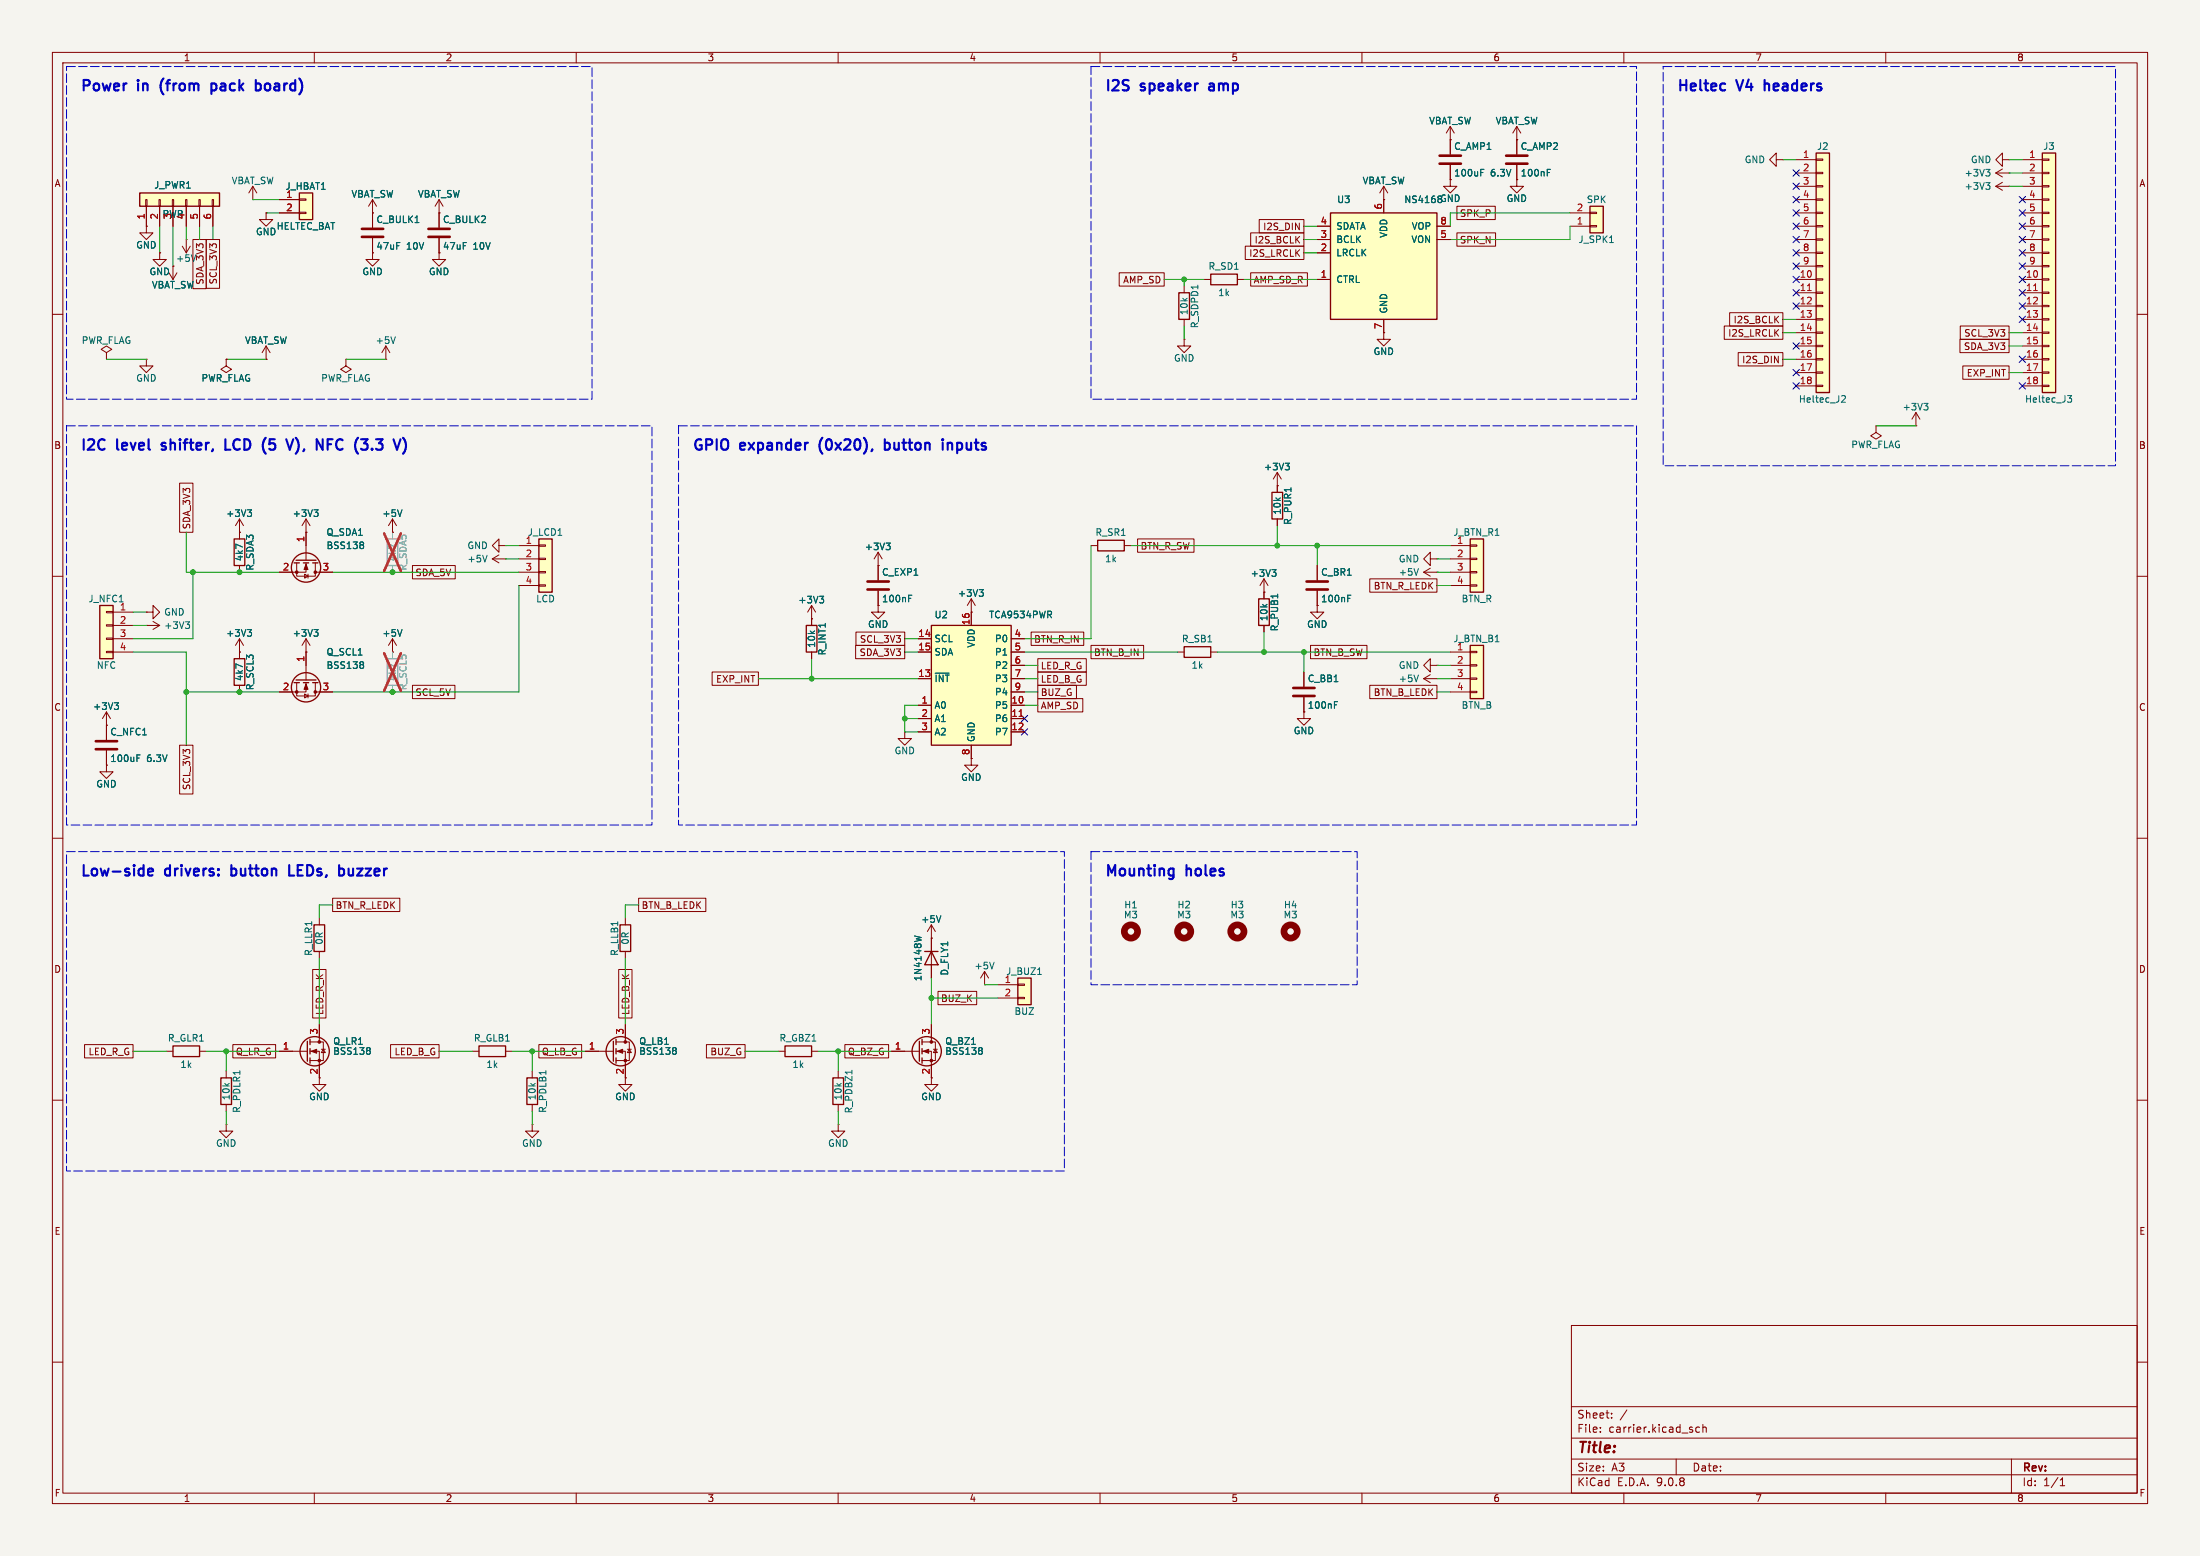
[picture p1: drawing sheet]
<svg xmlns="http://www.w3.org/2000/svg" width="420mm" height="297mm" viewBox="0 0 420 297" stroke-linecap="round" stroke-linejoin="round" font-family="sans-serif">
<path d="M0 0h420v297h-420z" fill="#f5f4ef" stroke="#f5f4ef" stroke-width=".19"/>
<g fill="none" stroke="#840000" stroke-width=".19">
<path d="M10 10h400v277h-400zM12 12h396v273h-396zM60 10v2M110 10v2M160 10v2M210 10v2M260 10v2M310 10v2M360 10v2M10 60h2M408 60h2M45.7 99.1l-.7 1.2"/>
<path d="M45.7 99.1l.8 1.2M45.7 99.1v3.8M58.4 99.1l-.7 1.2M58.4 99.1l.8 1.2M58.4 99.1v7.8M74.9 99.1v2.5M74.9 99.1l-.7 1.2M74.9 99.1l.8 1.2M10 110h2M45.7 101.6h.1M45.7 108v1.2M56.6 107.4v2.6h3.6v-2.6"/>
<path d="M58.2 109.6l.6 .4-.6 .4zM58.4 101.6h.1M58.4 107.4v1.8h-5.1M58.8 109.6v.8M60.2 109.2h3.3M74.9 101.6h.1M154.9 118.1h.1M154.9 115.6v3.8M154.9 115.6l-.7 1.2M154.9 115.6l.8 1.2M167.6 108h.1M167.6 115.6v1.2h1.3l-1.3 1.3-1.2-1.3h1.2"/>
<path d="M167.6 115.6h.1M167.6 105.4l-.7 1.3M167.6 105.4l.8 1.3M167.6 105.4v5.3M167.6 112.8v2.8M241.3 113h.1M241.3 110.5v3.8M241.3 119.4v1.3M241.3 110.5l-.8 1.3M241.3 110.5l.8 1.3M251.5 115.6v1.2h1.2l-1.2 1.3-1.3-1.3h1.3M251.5 115.6h.1"/>
<path d="M251.5 108v2.7M251.5 112.8v2.8M408 110h2M74.9 124.5h.1M74.9 121.9l-.7 1.3M74.9 121.9l.8 1.3M74.9 121.9v2.6M154.9 124.5v1.2M172.7 139.7v1.3h1.3l-1.3 1.2-1.3-1.2h1.3M172.7 139.7h.1M224.8 124.5h1.3M231.1 124.5h1.3"/>
<path d="M10 160h2M185.4 144.8v1.3h1.3l-1.3 1.2-1.3-1.2h1.3M185.4 144.8h.1M408 160h2M10 210h2M408 210h2M300 253h108v32h-108zM10 260h2M300 278.5h108M300 274.5h108M300 268.5h108M305.5 273.2v.2"/>
<path d="M305.5 272.5v.1M307.7 270.5v.2M307.7 269.8v.1M310.6 269.1l-1.3 1.9M320 278.5v3M324.4 272.5l-.4-.1-.3 .3 .2 .6h.5M325.1 272.5l.2-.1 .4 .1v.9M325.1 271.9v1.5M384 278.5v6.5M408 260h2M60 285v2M110 285v2"/>
<path d="M160 285v2M210 285v2M260 285v2M300 281.5h108M310 285v2M360 285v2M393.3 283.6h.9M393.3 282.5l.4-.4v1.5"/>
</g>
<g fill="none" stroke="#006464" stroke-width=".19">
<path d="M47.2 97.3h.8l-.4 .5M47.8 97.8l.2 .2v.3l-.2 .3M59.9 97.3h.8l-.4 .5M60.5 97.8l.2 .2v.3l-.2 .3M76.7 97.3l-.4 1.3M69.2 103.4l.2 .3-.2 .3 .2 .2v.3l-.2 .2M156.5 113.8h.7l-.4 .5M157 114.3l.2 .2v.3l-.2 .3M169.2 103.7h.7l-.4 .4M169.7 104.1l.2 .3v.3l-.2 .2M173.5 114.2h.4M173.5 113.6h.6"/>
<path d="M242.8 108.7h.8l-.4 .5M243.4 109.2l.2 .3v.3l-.2 .2M243.9 113.4v.7M257.3 114.2h.4M257.3 113.6h.6M76.7 120.2l-.4 1.2"/>
</g>
<path d="M165.6 111h4.1M165.6 112.5h4.1M249.4 111h4.1M249.4 112.5h4.1" fill="none" stroke="#840000" stroke-width=".51"/>
<g fill="none" stroke="#840000" stroke-width=".25">
<path d="M44.7 102.9h2v5.1h-2zM56.1 107.4h1M56.5 106.9h3.8M57.9 107.4h1M59.7 107.4h1M153.9 119.4h2.1v5.1h-2.1zM240.3 114.3h2v5.1h-2zM226.1 123.4h5v2.1h-5z"/>
<circle cx="58.4" cy="108.3" r="2.79"/>
</g>
<g fill="#840000" stroke="#840000" stroke-width=".19">
<path d="M58.4 107.7l.4 1h-.8z"/>
<circle cx="60.2" cy="109.2" r=".25"/>
<circle cx="56.6" cy="109.2" r=".25"/>
</g>
<path d="M73.9 102.9h2v5.1h-2z" fill="none" stroke="#9c9b98" stroke-width=".25"/>
<path d="M74.9 101.6v1.3M74.9 108v1.2" fill="none" stroke="#9c9b98" stroke-width=".19"/>
<path d="M73.3 101.8l3.2 7.2M76.5 101.8l-3.2 7.2" fill="none" stroke="#e12e31" stroke-width=".46"/>
<path d="M102.9 102.9h2.5v10.1h-2.5z" fill="#ffffc2"/>
<path d="M102.9 102.9h2.5v10.1h-2.5zM42.2 205.7h2v5.1h-2z" fill="none" stroke="#840000" stroke-width=".25"/>
<g fill="none" stroke="#840000" stroke-width=".19">
<path d="M339.1 30.5v-1.3l-1.3 1.3 1.3 1.3v-1.3h1.3M340.4 30.5h.1M381 35.6l1.3 .7M381 35.6h2.5M381 33l1.3 .8M381 33h2.5M382.3 30.5v-1.3l-1.3 1.3 1.3 1.3v-1.3h1.2M382.3 34.8l-1.3 .8M382.3 32.3l-1.3 .7M383.5 30.5h.1M383.5 35.6h.1M383.5 33h.1"/>
<path d="M365.8 78.7l-.8 1.3M365.8 78.7l.7 1.3M365.8 78.7v2.6M358.1 81.3v1.3l1.1 .6-1.1 .6-1-.6 1-.6M358.1 81.3h.1M365.8 81.3h.1M94 106.7h2.5M94 106.7l1.2 .7M95.2 104.1v-1.2l-1.2 1.2 1.2 1.3v-1.3h1.3M95.2 105.9l-1.2 .8M96.5 106.7h.1M96.5 104.1h.1"/>
<path d="M99.1 104.1h3.8M99.1 106.7h3.8M99.1 109.2h3.8M99.1 111.8h3.8M102.9 104h1.2v.3h-1.2zM102.9 106.6h1.2v.2h-1.2zM102.9 109.1h1.2v.2h-1.2zM102.9 111.6h1.2v.3h-1.2zM273 127v-1.3l-1.2 1.3 1.2 1.3v-1.3h1.3M274.3 127h.1M43.2 204.5v1.2M43.2 210.8v1.3"/>
<path d="M61 205.7v1.3h1.2l-1.2 1.3-1.3-1.3h1.3"/>
</g>
<path d="M379.1 34.9h.8l-.4 .5M379.1 32.3h.8l-.4 .5M379.6 35.4l.3 .2v.3l-.3 .2M379.6 32.8l.3 .3v.3l-.3 .2M367.3 77h.8l-.5 .5M367.8 77.5l.3 .2v.3l-.3 .3M93 106l-.4 1.3" fill="none" stroke="#006464" stroke-width=".19"/>
<path d="M73.9 125.7h2v5.1h-2z" fill="none" stroke="#9c9b98" stroke-width=".25"/>
<path d="M74.9 124.5v1.2M74.9 130.8v1.3" fill="none" stroke="#9c9b98" stroke-width=".19"/>
<path d="M73.3 124.7l3.2 7.2M76.5 124.7l-3.2 7.2" fill="none" stroke="#e12e31" stroke-width=".46"/>
<path d="M303.5 39.4h2.6v5.1h-2.6z" fill="#ffffc2"/>
<path d="M303.5 39.4h2.6v5.1h-2.6z" fill="none" stroke="#840000" stroke-width=".25"/>
<path d="M299.7 43.2h3.8M299.7 40.6h3.8M303.5 43.1h1.3v.2h-1.3zM303.5 40.5h1.3v.3h-1.3z" fill="none" stroke="#840000" stroke-width=".19"/>
<path d="M307.3 46.3h.7" fill="none" stroke="#006464" stroke-width=".19"/>
<path d="M254 40.6h20.3v20.4h-20.3z" fill="#ffffc2"/>
<path d="M225 55.9h2.1v5.1h-2.1zM231.1 52.3h5.1v2.1h-5.1zM254 40.6h20.3v20.4h-20.3zM59.9 176.5h2.1v5.1h-2.1z" fill="none" stroke="#840000" stroke-width=".25"/>
<g fill="none" stroke="#840000" stroke-width=".19">
<path d="M264.2 38.1h.1M264.2 35.6v5M264.2 35.6l-.8 1.2M264.2 35.6l.7 1.2M276.9 26.7h.1M276.9 34.3v1.3h1.2l-1.2 1.2-1.3-1.2h1.3M276.9 34.3h.1M276.9 24.1v5.4M276.9 31.5v2.8M276.9 24.1l-.8 1.3M276.9 24.1l.7 1.3M289.6 34.3v1.3h1.2l-1.2 1.2-1.3-1.2h1.3"/>
<path d="M289.6 34.3h.1M289.6 26.7h.1M289.6 24.1v5.4M289.6 31.5v2.8M289.6 24.1l-.8 1.3M289.6 24.1l.7 1.3M226.1 54.6v1.3M229.9 53.3h1.2M236.2 53.3h1.3M251.5 43.2h2.5M251.5 45.7h2.5M251.5 48.3h2.5"/>
<path d="M251.5 53.3h2.5M274.3 43.2h2.6M274.3 45.7h2.6M226.1 64.8v1.2h1.2l-1.2 1.3-1.3-1.3h1.3M226.1 64.8h.1M226.1 61v1.2M264.2 63.5v1.3h1.2l-1.2 1.2-1.3-1.2h1.3M264.2 63.5h.1M264.2 61v2.5M271.8 109.2l1.2 .8M271.8 109.2h2.5M273 106.7v-1.3l-1.2 1.3 1.2 1.3v-1.3h1.3"/>
<path d="M273 108.5l-1.2 .7M274.3 106.7h.1M274.3 109.2h.1M271.8 129.5l1.2 .8M271.8 129.5h2.5M273 128.8l-1.2 .7M274.3 129.5h.1M61 175.3v1.2M61 181.6v1.3"/>
</g>
<path d="M274.8 29.7h4.1M274.8 31.2h4.1M287.5 29.7h4.1M287.5 31.2h4.1" fill="none" stroke="#840000" stroke-width=".51"/>
<path d="M282.7 32.9h.4M282.7 32.3h.6M295.4 32.9h.4M295.4 32.3h.6M270.8 108.5l-.4 1.3M270.8 128.8l-.4 1.3" fill="none" stroke="#006464" stroke-width=".19"/>
<path d="M280.7 123.2h2.5v10.2h-2.5z" fill="#ffffc2"/>
<path d="M280.7 123.2h2.5v10.2h-2.5z" fill="none" stroke="#840000" stroke-width=".25"/>
<path d="M276.9 124.5h3.8M276.9 127h3.8M276.9 129.5h3.8M276.9 132.1h3.8M280.7 124.3h1.2v.3h-1.2zM280.7 126.9h1.2v.2h-1.2zM280.7 129.4h1.2v.3h-1.2zM280.7 132h1.2v.2h-1.2z" fill="none" stroke="#840000" stroke-width=".19"/>
<path d="M280.7 102.9h2.5v10.1h-2.5z" fill="#ffffc2"/>
<path d="M280.7 102.9h2.5v10.1h-2.5z" fill="none" stroke="#840000" stroke-width=".25"/>
<path d="M276.9 104.1h3.8M276.9 106.7h3.8M276.9 109.2h3.8M276.9 111.8h3.8M280.7 104h1.2v.3h-1.2zM280.7 106.6h1.2v.2h-1.2zM280.7 109.1h1.2v.2h-1.2zM280.7 111.6h1.2v.3h-1.2z" fill="none" stroke="#840000" stroke-width=".19"/>
<g fill="none" stroke="#840000" stroke-width="1.3">
<circle cx="215.9" cy="177.8" r="1.27"/>
<circle cx="226.1" cy="177.8" r="1.27"/>
<circle cx="236.2" cy="177.8" r="1.27"/>
<circle cx="246.4" cy="177.8" r="1.27"/>
</g>
<path d="M177.8 119.4h15.2v22.8h-15.2z" fill="#ffffc2"/>
<path d="M242.8 94h2.1v5.1h-2.1zM177.8 119.4h15.2v22.8h-15.2zM209.5 103.1h5.1v2.1h-5.1zM159 205.7h2v5.1h-2z" fill="none" stroke="#840000" stroke-width=".25"/>
<g fill="none" stroke="#840000" stroke-width=".19">
<path d="M83.8 40.6v2.8M83.8 45.5v2.8M243.8 92.7h.1M243.8 90.2v3.8M243.8 99.1v1.2M243.8 90.2l-.7 1.2M243.8 90.2l.8 1.2M185.4 116.8h.1M185.4 114.3v5.1M185.4 114.3l-.7 1.3M185.4 114.3l.8 1.3M208.3 104.1h1.2"/>
<path d="M214.6 104.1h1.3M175.3 121.9h2.5M175.3 124.5h2.5M175.3 129.5h2.5M175.3 134.6h2.5M175.3 137.2h2.5M175.3 139.7h2.5M193 121.9h2.6M193 124.5h2.6M193 129.5h2.6M193 134.6h2.6M193 137.2h2.6"/>
<path d="M193 139.7h2.6M193 127h2.6M193 132.1h2.6M248.9 135.9v1.3h1.3l-1.3 1.2-1.3-1.2h1.3M248.9 135.9h.1M248.9 128.3v2.8M248.9 133.1v2.8M185.4 142.2v2.6M160 204.5v1.2M160 210.8v1.3"/>
</g>
<path d="M245.4 88.4h.7l-.4 .5M245.9 88.9l.2 .2v.3l-.2 .3M186.9 112.5h.8l-.4 .5M187.5 113l.2 .3v.3l-.2 .2M178.5 128.5h2.7M254.7 134.5h.5M254.7 133.9h.7M162.6 204.3v.7" fill="none" stroke="#006464" stroke-width=".19"/>
<path d="M194.6 136.7h.7" fill="none" stroke="#a90000" stroke-width=".19"/>
<path d="M81.8 43.7h4.1M81.8 45.2h4.1M246.9 131.3h4.1M246.9 132.8h4.1" fill="none" stroke="#840000" stroke-width=".51"/>
<path d="M57.1 36.8h2.6v5.1h-2.6z" fill="#ffffc2"/>
<path d="M57.1 36.8h2.6v5.1h-2.6zM176.5 181.6h2.6M177.8 181.6l1.3 2.6h-2.6z" fill="none" stroke="#840000" stroke-width=".25"/>
<g fill="none" stroke="#840000" stroke-width=".19">
<path d="M53.3 38.1h3.8M57.1 38h1.3v.2h-1.3zM71.1 38.1l-.7 1.3M71.1 38.1l.8 1.3M71.1 38.1v2.5M50.8 40.6v1.3h1.3l-1.3 1.3-1.3-1.3h1.3M50.8 40.6h.1M53.3 40.6h3.8M57.1 40.5h1.3v.3h-1.3zM71.1 40.6h.1M177.8 179.1h.1M177.8 176.5l-.8 1.3"/>
<path d="M177.8 176.5l.8 1.3M177.8 176.5v10.2"/>
</g>
<path d="M174.6 178.6l1.2 .3M179.6 174.8l-.4 1.2" fill="none" stroke="#006464" stroke-width=".19"/>
<path d="M194.3 186.7h2.5v5.1h-2.5z" fill="#ffffc2"/>
<g fill="none" stroke="#840000" stroke-width=".25">
<path d="M117.1 198.8v3.8M117.6 198.4v1M149.9 199.6h5v2.1h-5zM175.5 198.8v3.8M176 198.4v1M194.3 186.7h2.5v5.1h-2.5zM100.6 205.7h2v5.1h-2zM117.6 200.2v1M117.6 201.9v1M176 200.2v1M176 201.9v1"/>
<circle cx="118.5" cy="200.7" r="2.79"/>
<circle cx="176.9" cy="200.7" r="2.79"/>
</g>
<g fill="none" stroke="#840000" stroke-width=".19">
<path d="M83.8 38.1l-.7 1.3M83.8 38.1l.8 1.3M83.8 38.1v2.5M27.9 43.2v1.3h1.3l-1.3 1.2-1.2-1.2h1.2M27.9 43.2h.1M32.3 52.1l.7 1.2M33 50.8v2.5M33.8 52.1l-.8 1.2M71.1 48.3v1.2h1.3l-1.3 1.3-1.3-1.3h1.3M71.1 48.3h.1M71.1 40.6v2.8M71.1 45.5v2.8"/>
<path d="M83.8 40.6h.1M43.2 68.6v1.3l1 .6-1 .6-1-.6 1-.6M43.2 68.6h.1M50.8 68.6h.1M50.8 66l-.8 1.3M50.8 66l.8 1.3M50.8 66v2.6M66 68.6v1.3l1.1 .6-1.1 .6-1-.6 1-.6M66 68.6h.1M27.9 119.4h.1M27.9 119.4h2.6M29.2 118.6l1.3 .8"/>
<path d="M30.5 119.4l-1.3 .7M117.6 198.9h2.5v3.5h-2.5M119.4 195.6v3.3M176 198.9h2.6v3.5h-2.6M177.8 195.6v3.3M188 188h.1M188 185.4l-.8 1.3M188 185.4l.7 1.3M188 185.4v2.6M190.5 188h3.8M190.5 190.5h3.8M194.3 187.8h1.3v.3h-1.3z"/>
<path d="M194.3 190.4h1.3v.2h-1.3zM101.6 204.5v1.2M101.6 210.8v1.3M111.8 200.7h5.3M117.6 200.7h1.8v6.3h1.2l-1.2 1.3-1.3-1.3h1.3M119.8 200.3h.7M120.1 200.3l.4 .6h-.7zM148.6 200.7h1.3M154.9 200.7h1.3M160 214.6v1.3h1.3l-1.3 1.3-1.3-1.3h1.3M160 214.6h.1M170.2 200.7h5.3"/>
<path d="M176 200.7h1.8v6.3h1.3l-1.3 1.3-1.3-1.3h1.3M178.2 200.3h.7M178.6 200.3l.3 .6h-.7z"/>
</g>
<path d="M79.2 42.5h.8M35.4 118.7h.8l-.4 .5M35.9 119.2l.3 .2v.3l-.3 .3M128.9 200l.2 .2-.2 .3 .2 .3v.2l-.2 .2M187.3 200l.2 .2-.2 .3 .2 .3v.2l-.2 .2M189.8 183.7l-.4 1.2M198.1 186h.7M104.2 204.4v.7" fill="none" stroke="#006464" stroke-width=".19"/>
<g fill="#840000" stroke="#840000" stroke-width=".19">
<path d="M176.3 200.7l1-.4v.7z"/>
<path d="M117.9 200.7l1-.4v.7z"/>
<circle cx="177.8" cy="198.9" r=".25"/>
<circle cx="177.8" cy="202.4" r=".25"/>
<circle cx="119.4" cy="198.9" r=".25"/>
<circle cx="119.4" cy="202.4" r=".25"/>
</g>
<path d="M69.1 43.7h4.1M69.1 45.2h4.1" fill="none" stroke="#840000" stroke-width=".51"/>
<path d="M26.7 36.8h15.2v2.6h-15.2z" fill="#ffffc2"/>
<path d="M26.7 36.8h15.2v2.6h-15.2z" fill="none" stroke="#840000" stroke-width=".25"/>
<g fill="none" stroke="#840000" stroke-width=".19">
<path d="M27.8 38.1h.3v1.3h-.3zM27.9 39.4v3.8M30.4 38.1h.2v1.3h-.2zM30.5 39.4v3.8M32.9 38.1h.2v1.3h-.2zM33 39.4v3.8M35.4 38.1h.3v1.3h-.3zM35.6 39.4v3.8M38 38.1h.2v1.3h-.2zM38.1 39.4v3.8M40.5 38.1h.3v1.3h-.3zM40.6 39.4v3.8"/>
<path d="M48.3 38.1h.1M48.3 35.6l-.8 1.2M48.3 35.6l.7 1.2M48.3 35.6v2.5M30.5 48.3v1.2h1.2l-1.2 1.3-1.3-1.3h1.3M30.5 48.3h.1M34.8 47l.8 1.3M35.6 45.7h.1M35.6 45.7v2.6M36.3 47l-.7 1.3M83.8 48.3v1.2h1.3l-1.3 1.3-1.3-1.3h1.3M83.8 48.3h.1"/>
<path d="M20.3 67.3l1-.6-1-.7-1 .7 1 .6v1.3M20.3 68.6h.1M27.9 68.6v1.3h1.3l-1.3 1.2-1.2-1.2h1.2M27.9 68.6h.1M73.7 68.6h.1M73.7 66l-.8 1.3M73.7 66l.7 1.3M73.7 66v2.6M20.3 138.4v2.8M20.3 143.3v2.8"/>
</g>
<path d="M37.4 48.6l-.4 1.3M75.5 64.3l-.4 1.3M26.1 144.7h.5M26.1 144.1h.7" fill="none" stroke="#006464" stroke-width=".19"/>
<path d="M18.3 141.5h4.1M18.3 143h4.1" fill="none" stroke="#840000" stroke-width=".51"/>
<path d="M19 115.6h2.6v10.1h-2.6z" fill="#ffffc2"/>
<path d="M19 115.6h2.6v10.1h-2.6z" fill="none" stroke="#840000" stroke-width=".25"/>
<path d="M20.3 116.7h1.3v.3h-1.3zM20.3 119.3h1.3v.2h-1.3zM21.6 116.8h3.8M21.6 119.4h3.8M20.3 121.8h1.3v.2h-1.3zM20.3 124.3h1.3v.3h-1.3zM21.6 121.9h3.8M21.6 124.5h3.8" fill="none" stroke="#840000" stroke-width=".19"/>
<path d="M346.7 29.2h2.5v45.7h-2.5z" fill="#ffffc2"/>
<path d="M346.7 29.2h2.5v45.7h-2.5z" fill="none" stroke="#840000" stroke-width=".25"/>
<g fill="none" stroke="#840000" stroke-width=".19">
<path d="M342.9 30.5h3.8M342.9 33h3.8M342.9 35.6h3.8M342.9 38.1h3.8M346.7 30.4h1.3v.2h-1.3zM346.7 32.9h1.3v.2h-1.3zM346.7 35.4h1.3v.3h-1.3zM346.7 38h1.3v.2h-1.3zM342.9 40.6h3.8M342.9 43.2h3.8M342.9 45.7h3.8M342.9 48.3h3.8"/>
<path d="M342.9 50.8h3.8M342.9 53.3h3.8M342.9 55.9h3.8M342.9 58.4h3.8M346.7 40.5h1.3v.3h-1.3zM346.7 43.1h1.3v.2h-1.3zM346.7 45.6h1.3v.2h-1.3zM346.7 48.1h1.3v.3h-1.3zM346.7 50.7h1.3v.2h-1.3zM346.7 53.2h1.3v.3h-1.3zM346.7 55.8h1.3v.2h-1.3zM346.7 58.3h1.3v.2h-1.3z"/>
<path d="M342.9 61h3.8M342.9 63.5h3.8M342.9 66h3.8M342.9 68.6h3.8M342.9 71.1h3.8M342.9 73.7h3.8M346.7 60.8h1.3v.3h-1.3zM346.7 63.4h1.3v.2h-1.3zM346.7 65.9h1.3v.3h-1.3zM346.7 68.5h1.3v.2h-1.3zM346.7 71h1.3v.2h-1.3zM346.7 73.5h1.3v.3h-1.3z"/>
</g>
<path d="M345 55.5h.8" fill="none" stroke="#a90000" stroke-width=".19"/>
<path d="M351.6 75.6l.5-.1 .2 .4-.8 .9h.8" fill="none" stroke="#006464" stroke-width=".19"/>
<path d="M389.9 29.2h2.5v45.7h-2.5z" fill="#ffffc2"/>
<g fill="none" stroke="#840000" stroke-width=".25">
<path d="M389.9 29.2h2.5v45.7h-2.5zM44.7 125.7h2v5.1h-2zM56.1 130.3h1M56.5 129.8h3.8M57.9 130.3h1M59.7 130.3h1M118.4 176.5h2v5.1h-2zM33 199.6h5.1v2.1h-5.1zM58.7 198.8v3.8M59.2 198.4v1M91.4 199.6h5.1v2.1h-5.1zM59.2 200.2v1"/>
<path d="M59.2 201.9v1"/>
<circle cx="58.4" cy="131.2" r="2.79"/>
<circle cx="60.1" cy="200.7" r="2.79"/>
</g>
<g fill="none" stroke="#840000" stroke-width=".19">
<path d="M27.9 39.4v3.8M30.5 39.4v3.8M33 39.4v3.8M35.6 39.4v3.8M38.1 39.4v3.8M40.6 39.4v3.8M53.3 38.1h3.8M264.2 38.1h.1M264.2 38.1v2.5M276.9 34.3h.1M276.9 26.7h.1M276.9 26.7v2.8"/>
<path d="M276.9 31.5v2.8M278.1 39.4h7.4v2.5h-7.4zM289.6 26.7h.1M289.6 34.3h.1M289.6 26.7v2.8M289.6 31.5v2.8M386.1 30.5h3.8M386.1 33h3.8M386.1 35.6h3.8M386.1 38.1h3.8M389.9 30.4h1.3v.2h-1.3zM389.9 32.9h1.3v.2h-1.3z"/>
<path d="M389.9 35.4h1.3v.3h-1.3zM389.9 38h1.3v.2h-1.3zM27.9 43.2h.1M30.5 48.3h.1M36.8 45.7h2.6v9.4h-2.6zM39.4 45.7h2.5v9.3h-2.5zM50.8 40.6h.1M53.3 40.6h3.8M71.1 40.6h.1M71.1 48.3h.1M71.1 40.6v2.8M71.1 45.5v2.8"/>
<path d="M83.8 40.6h.1M83.8 48.3h.1M83.8 40.6v2.8M83.8 45.5v2.8M213.7 52.1h8.5v2.5h-8.5zM237.7 47h11.2v2.5h-11.2zM238.8 44.4h10.1v2.6h-10.1zM238.8 52.1h10.8v2.5h-10.8zM240.4 41.9h8.5v2.6h-8.5zM251.5 43.2h2.5M251.5 45.7h2.5M251.5 48.3h2.5"/>
<path d="M251.5 53.3h2.5M274.3 43.2h2.6M274.3 45.7h2.6M278.1 44.4h7.4v2.6h-7.4zM330.2 59.7h10.2v2.5h-10.2zM386.1 40.6h3.8M386.1 43.2h3.8M386.1 45.7h3.8M386.1 48.3h3.8M386.1 50.8h3.8M386.1 53.3h3.8M386.1 55.9h3.8"/>
<path d="M386.1 58.4h3.8M389.9 40.5h1.3v.3h-1.3zM389.9 43.1h1.3v.2h-1.3zM389.9 45.6h1.3v.2h-1.3zM389.9 48.1h1.3v.3h-1.3zM389.9 50.7h1.3v.2h-1.3zM389.9 53.2h1.3v.3h-1.3zM389.9 55.8h1.3v.2h-1.3zM389.9 58.3h1.3v.2h-1.3zM43.2 68.6h.1M50.8 68.6h.1M264.2 63.5h.1"/>
<path d="M264.2 61v2.5M329.2 62.2h11.2v2.6h-11.2zM331.8 67.3h8.6v2.6h-8.6zM374.2 64.8h9.3v2.5h-9.3zM374.2 62.2h9.3v2.6h-9.3zM374.7 69.8h8.8v2.6h-8.8zM386.1 61h3.8M386.1 63.5h3.8M386.1 66h3.8M386.1 68.6h3.8M386.1 71.1h3.8M386.1 73.7h3.8"/>
<path d="M389.9 60.8h1.3v.3h-1.3zM389.9 63.4h1.3v.2h-1.3zM389.9 65.9h1.3v.3h-1.3zM389.9 68.5h1.3v.2h-1.3zM389.9 71h1.3v.2h-1.3zM389.9 73.5h1.3v.3h-1.3zM34.3 92.2h2.5v9.4h-2.5zM243.8 92.7h.1M243.8 92.7v1.3M243.8 99.1v1.2M27.9 116.8h1.3v-1.2l1.3 1.2-1.3 1.3v-1.3M27.9 116.8h.1"/>
<path d="M45.7 101.6h.1M45.7 101.6v1.3M45.7 108v1.2M53.3 109.2h2.6M58.4 101.6h.1M58.4 101.6v2.5M61 109.2h2.5M74.9 101.6h.1M78.7 107.9h8.2v2.6h-8.2zM154.9 118.1h.1M154.9 118.1v1.3M167.6 108h.1"/>
<path d="M167.6 115.6h.1M167.6 108v2.7M167.6 112.8v2.8M185.4 116.8h.1M185.4 116.8v2.6M217.2 102.9h10.7v2.5h-10.7zM241.3 113h.1M241.3 113v1.3M241.3 119.4v1.3M251.5 115.6h.1M251.5 108v2.7M251.5 112.8v2.8"/>
<path d="M261.5 110.5h12.8v2.5h-12.8zM20.3 138.4h.1M20.3 135.9l-.7 1.3M20.3 135.9l.8 1.3M20.3 135.9v5.3M45.7 124.5h.1M45.7 121.9v3.8M45.7 130.8v1.3M45.7 121.9l-.7 1.3M45.7 121.9l.8 1.3M56.6 130.3v2.5h3.6v-2.5M58.2 132.5l.6 .3-.6 .4z"/>
<path d="M58.4 130.3v1.8h-5.1M58.4 124.5h.1M58.4 121.9v7.9M58.4 121.9l-.7 1.3M58.4 121.9l.8 1.3M58.8 132.5v.7M60.2 132.1h3.3M74.9 124.5h.1M78.7 130.8h8.1v2.6h-8.1zM135.9 128.3h8.9v2.5h-8.9zM154.9 124.5v1.2M163.3 123.2h9.4v2.5h-9.4z"/>
<path d="M163.4 120.6h9.3v2.6h-9.3zM175.3 121.9h2.5M175.3 124.5h2.5M175.3 129.5h2.5M175.3 134.6h2.5M175.3 137.2h2.5M175.3 139.7h2.5M193 132.1h2.6M193 121.9h2.6M193 124.5h2.6M193 129.5h2.6M193 134.6h2.6"/>
<path d="M193 137.2h2.6M193 139.7h2.6M193 127h2.6M196.8 120.6h10.1v2.6h-10.1zM198.1 130.8h7.4v2.6h-7.4zM198.1 128.3h9.3v2.5h-9.3zM198.1 125.7h9.3v2.6h-9.3zM198.1 133.3h8.6v2.6h-8.6zM208.3 123.2h10v2.5h-10zM248.9 135.9h.1M248.9 128.3v2.8M248.9 133.1v2.8"/>
<path d="M250.2 123.2h10.8v2.5h-10.8zM261.5 130.8h12.8v2.6h-12.8zM20.3 146.1v1.2h1.3l-1.3 1.3-1.3-1.3h1.3M20.3 146.1h.1M20.3 143.3v2.8M34.3 142.2h2.5v9.4h-2.5zM185.4 144.8h.1M185.4 142.2v2.6M63.5 171.4h12.8v2.6h-12.8zM119.4 175.3v1.2M121.9 171.4h12.8v2.6h-12.8zM177.8 179.1h.1"/>
<path d="M177.8 179.1v2.5M16.1 199.4h9.3v2.5h-9.3zM44.4 199.4h8.2v2.5h-8.2zM59.2 198.9h2.5v3.5h-2.5M59.7 185.1h2.5v9.2h-2.5zM61 195.6v3.3M74.6 199.4h9.2v2.5h-9.2zM102.9 199.4h8.1v2.5h-8.1zM118.1 185.1h2.6v9.2h-2.6zM119.4 181.6v1.3M119.4 195.6v2.5M134.9 199.4h7.3v2.5h-7.3z"/>
<path d="M161.3 199.4h8.3v2.5h-8.3zM177.8 184.2v2.5M177.8 195.6v2.5M179.1 189.2h7.4v2.6h-7.4zM31.7 200.7h1.3M38.1 200.7h1.3M43.2 214.6v1.3h1.2l-1.2 1.3-1.3-1.3h1.3M43.2 214.6h.1M53.3 200.7h5.4M59.2 200.7h1.8v5M61.3 200.3h.8M61.7 200.3l.4 .6h-.8z"/>
<path d="M90.2 200.7h1.2M96.5 200.7h1.3M101.6 214.6v1.3h1.3l-1.3 1.3-1.3-1.3h1.3M101.6 214.6h.1M111.8 200.7h2.5M119.4 203.2v2.5M170.2 200.7h2.5M177.8 203.2v2.5"/>
</g>
<path d="M388.2 55.5h.8M194.6 136.7h.7" fill="none" stroke="#a90000" stroke-width=".19"/>
<g fill="none" stroke="#006464" stroke-width=".19">
<path d="M282.7 32.9h.4M282.7 32.3h.6M295.4 32.9h.4M295.4 32.3h.6M79.2 42.5h.8M394.7 75.5h.8l-.4 .5 .3 .1 .1 .4-.3 .3h-.3M47.2 97.3h.8l-.4 .5M47.8 97.8l.2 .2v.3l-.2 .3M59.9 97.3h.8l-.4 .5M60.5 97.8l.2 .2v.3l-.2 .3M76.7 97.3l-.4 1.3M245.4 88.4h.7l-.4 .5"/>
<path d="M245.9 88.9l.2 .2v.3l-.2 .3M69.2 103.4l.2 .3-.2 .3 .2 .2v.3l-.2 .2M156.5 113.8h.7l-.4 .5M157 114.3l.2 .2v.3l-.2 .3M169.2 103.7h.7l-.4 .4M169.7 104.1l.2 .3v.3l-.2 .2M173.5 114.2h.4M173.5 113.6h.6M186.9 112.5h.8l-.4 .5M187.5 113l.2 .3v.3l-.2 .2M242.8 108.7h.8l-.4 .5M243.4 109.2l.2 .3v.3l-.2 .2"/>
<path d="M243.9 113.4v.7M257.3 114.2h.4M257.3 113.6h.6M21.8 134.1h.8l-.4 .5M22.4 134.6l.2 .3v.3l-.2 .2M47.2 120.2h.8l-.4 .5M47.8 120.7l.2 .2v.3l-.2 .2M59.9 120.2h.8l-.4 .5M60.5 120.7l.2 .2v.3l-.2 .2M69.2 126.3l.2 .3-.2 .3 .2 .2v.2l-.2 .3M76.7 120.2l-.4 1.2M178.5 128.5h2.7"/>
<path d="M254.7 134.5h.5M254.7 133.9h.7M26.1 144.7h.5M26.1 144.1h.7M174.6 178.6l1.2 .3M179.6 174.8l-.4 1.2M70.4 200l.3 .2-.3 .3 .3 .3v.2l-.3 .2M128.9 200l.2 .2-.2 .3 .2 .3v.2l-.2 .2M187.3 200l.2 .2-.2 .3 .2 .3v.2l-.2 .2"/>
</g>
<g fill="#840000" stroke="#840000" stroke-width=".19">
<path d="M58.4 130.6l.4 1h-.8z"/>
<path d="M59.4 200.7l1.1-.4v.7z"/>
<circle cx="60.2" cy="132.1" r=".25"/>
<circle cx="56.6" cy="132.1" r=".25"/>
<circle cx="61" cy="198.9" r=".25"/>
<circle cx="61" cy="202.4" r=".25"/>
</g>
<g fill="none" stroke="#009600" stroke-width=".19">
<path d="M48.3 38.1h5M340.4 30.5h2.5M383.5 30.5h2.6M383.5 35.6h2.6M383.5 33h2.6M30.5 43.2v5.1M33 43.2v7.6M35.6 43.2v2.5M38.1 43.2v2.5M40.6 43.2v2.5M50.8 40.6h2.5M222.2 53.3h7.7"/>
<path d="M226.1 53.3v1.3M237.5 53.3h14M248.9 45.7h2.6M248.9 43.2h2.6M248.9 48.3h2.6M299.7 40.6h-22.8v2.6M299.7 43.2v2.5h-22.8M20.3 68.6h7.6M43.2 68.6h7.6M66 68.6h7.7M226.1 62.2v2.6M340.4 68.6h2.5"/>
<path d="M340.4 63.5h2.5M340.4 61h2.5M383.5 66h2.6M383.5 63.5h2.6M383.5 71.1h2.6M358.1 81.3h7.7M25.4 119.4h2.5M25.4 116.8h2.5M35.6 101.6v7.6h17.7M36.8 109.2v12.7h-11.4M63.5 109.2h35.6M96.5 104.1h2.6"/>
<path d="M96.5 106.7h2.6M99.1 111.8v20.3h-35.6M208.3 104.1v17.8h-12.7M215.9 104.1h61M243.8 100.3v3.8M251.5 104.1v3.9M274.3 109.2h2.6M274.3 111.8h2.6M274.3 106.7h2.6M25.4 124.5h10.2v17.7M35.6 132.1h17.7M144.8 129.5h30.5"/>
<path d="M154.9 125.7v3.8M172.7 124.5h2.6M172.7 137.2h2.6M172.7 121.9h2.6M175.3 134.6h-2.6v5.1h2.6M195.6 129.5h2.5M195.6 132.1h2.5M195.6 124.5h29.2M195.6 127h2.5M195.6 134.6h2.5M232.4 124.5h44.5M241.3 120.7v3.8"/>
<path d="M248.9 124.5v3.8M274.3 129.5h2.6M274.3 132.1h2.6M274.3 127h2.6M63.5 172.7h-2.5v2.6M121.9 172.7h-2.5v2.6M61 182.9v12.7M119.4 182.9v12.7M177.8 186.7v8.9M177.8 190.5h12.7M188 188h2.5M25.4 200.7h6.3"/>
<path d="M39.4 200.7h13.9M43.2 200.7v3.8M43.2 212.1v2.5M83.8 200.7h6.4M97.8 200.7h14M101.6 200.7v3.8M101.6 212.1v2.5M142.2 200.7h6.4M156.2 200.7h14M160 200.7v3.8M160 212.1v2.5"/>
</g>
<g fill="none" stroke="#000084" stroke-width=".19">
<path d="M342.3 37.5l1.2 1.2M342.3 35l1.2 1.2M342.3 32.4l1.2 1.2M343.5 37.5l-1.2 1.2M343.5 35l-1.2 1.2M343.5 32.4l-1.2 1.2M385.5 37.5l1.2 1.2M386.7 37.5l-1.2 1.2M342.3 45.1l1.2 1.2M342.3 57.8l1.2 1.2M342.3 55.3l1.2 1.2M342.3 42.6l1.2 1.2"/>
<path d="M342.3 40l1.2 1.2M342.3 47.7l1.2 1.2M342.3 50.2l1.2 1.2M342.3 52.7l1.2 1.2M343.5 45.1l-1.2 1.2M343.5 57.8l-1.2 1.2M343.5 55.3l-1.2 1.2M343.5 42.6l-1.2 1.2M343.5 40l-1.2 1.2M343.5 47.7l-1.2 1.2M343.5 50.2l-1.2 1.2M343.5 52.7l-1.2 1.2"/>
<path d="M385.5 57.8l1.2 1.2M385.5 55.3l1.2 1.2M385.5 52.7l1.2 1.2M385.5 50.2l1.2 1.2M385.5 47.7l1.2 1.2M385.5 45.1l1.2 1.2M385.5 40l1.2 1.2M385.5 42.6l1.2 1.2M386.7 57.8l-1.2 1.2M386.7 55.3l-1.2 1.2M386.7 52.7l-1.2 1.2M386.7 50.2l-1.2 1.2"/>
<path d="M386.7 47.7l-1.2 1.2M386.7 45.1l-1.2 1.2M386.7 40l-1.2 1.2M386.7 42.6l-1.2 1.2M342.3 70.5l1.2 1.2M342.3 73.1l1.2 1.2M342.3 65.4l1.2 1.2M343.5 70.5l-1.2 1.2M343.5 73.1l-1.2 1.2M343.5 65.4l-1.2 1.2M385.5 68l1.2 1.2M385.5 60.4l1.2 1.2"/>
<path d="M385.5 73.1l1.2 1.2M386.7 68l-1.2 1.2M386.7 60.4l-1.2 1.2M386.7 73.1l-1.2 1.2M195 136.6l1.2 1.2M195 139.1l1.2 1.2M196.2 136.6l-1.2 1.2M196.2 139.1l-1.2 1.2"/>
</g>
<g fill="none" stroke="#0000c2" stroke-width=".4">
<path d="M40.4 15.9v2M40.4 16l.5-.1 .4 .4M41.3 16.9l-.4 .4-.5-.1M49 15.9h.4l.4 .4-.1 .8-.3 .2h-.4M230.9 16.6v.6M329.2 15.9l.2 .1M329.4 17.2l-.2 .1M336.9 15.3v2M337 16l-.1 .1M30.8 85.7l.2 .1M30.9 84.6v.5M43 83.8v2h1"/>
<path d="M51.4 85.7l.3 .1h.5M52.5 83.8h-1l-.1 1 .3-.2h.5M56 83.8l-.7 2M56.5 83.6a2.29 2.29 0 0 1 0 3M62.6 84.8h.6M63.5 83.8h-.9v2M71 85.7v.1M168.9 83.8v2M168.9 84.6l.6-.1 .3 .2M169.8 85.7l-.3 .1-.6-.1M180 83.8v.2M180.9 84.5v1.3"/>
<path d="M181.7 84.6a.54 .54 0 0 0-.8 .1M28.3 166.5l.9-.2-.1-.4-.5-.1-.3 .3 .1 .9h.7M44.2 165.1v2M44.2 167l.2 .1M44.4 165.8l-.2 .1M55.2 165.1v2h1M65.5 165.9l.2 .3v.5l-.2 .3"/>
</g>
<path d="M12.7 12.7h100.3v63.5h-100.3zM208.3 12.7h104.1v63.5h-104.1zM317.5 12.7h86.4v76.2h-86.4zM12.7 81.3h111.8v76.2h-111.8zM129.5 81.3h182.9v76.2h-182.9zM12.7 162.6h190.5v60.9h-190.5zM208.3 162.6h50.8v25.4h-50.8z" fill="none" stroke="#0000c2" stroke-width=".19" stroke-dasharray="1.7 .6"/>
<path d="M74.9 101.6v1.3M74.9 108v1.2M74.9 124.5v1.2M74.9 130.8v1.3" fill="none" stroke="#9c9b98" stroke-width=".19"/>
<path d="M73.3 101.8l3.2 7.2M76.5 101.8l-3.2 7.2M73.3 124.7l3.2 7.2M76.5 124.7l-3.2 7.2" fill="none" stroke="#e12e31" stroke-width=".46"/>
<g fill="#009600" stroke="#009600" stroke-width=".19">
<circle cx="226.1" cy="53.3" r=".46"/>
<circle cx="241.3" cy="124.5" r=".46"/>
<circle cx="248.9" cy="124.5" r=".46"/>
<circle cx="243.8" cy="104.1" r=".46"/>
<circle cx="251.5" cy="104.1" r=".46"/>
<circle cx="154.9" cy="129.5" r=".46"/>
<circle cx="172.7" cy="137.2" r=".46"/>
<circle cx="74.9" cy="132.1" r=".46"/>
<circle cx="74.9" cy="109.2" r=".46"/>
<circle cx="43.2" cy="200.7" r=".46"/>
<circle cx="36.8" cy="109.2" r=".46"/>
<circle cx="45.7" cy="132.1" r=".46"/>
<circle cx="45.7" cy="109.2" r=".46"/>
<circle cx="35.6" cy="132.1" r=".46"/>
<circle cx="101.6" cy="200.7" r=".46"/>
<circle cx="160" cy="200.7" r=".46"/>
<circle cx="177.8" cy="190.5" r=".46"/>
</g>
<g font-size="2.8" fill="#0000c2">
<text x="15.2" y="17.5">Power</text>
<text x="26.4" y="17.5">in</text>
<text x="31.5" y="17.5">(from</text>
<text x="42" y="17.5">pack</text>
<text x="51.3" y="17.5">board)</text>
<text x="210.8" y="17.5">I2S</text>
<text x="217.9" y="17.5">speaker</text>
<text x="231.8" y="17.5">amp</text>
<text x="320" y="17.5">Heltec</text>
<text x="331.8" y="17.5">V4</text>
<text x="337.7" y="17.5">headers</text>
<text x="15.2" y="86.1">I2C</text>
<text x="22.4" y="86.1">level</text>
<text x="31.8" y="86.1">shifter,</text>
<text x="44.7" y="86.1">LCD</text>
<text x="52.6" y="86.1">(5</text>
<text x="58.2" y="86.1">V),</text>
<text x="64.5" y="86.1">NFC</text>
<text x="72.6" y="86.1">(3.3</text>
<text x="132.1" y="86.1">GPIO</text>
<text x="141.5" y="86.1">expander</text>
<text x="157.3" y="86.1">(0x20),</text>
<text x="170.6" y="86.1">button</text>
<text x="182.4" y="86.1">inputs</text>
<text x="15.2" y="167.4">Low-side</text>
<text x="31.7" y="167.4">drivers:</text>
<text x="45" y="167.4">button</text>
<text x="56.9" y="167.4">LEDs,</text>
<text x="67.2" y="167.4">buzzer</text>
<text x="210.8" y="167.4">Mounting</text>
<text x="226.6" y="167.4">holes</text>
</g>
<text font-size="2.8" fill="#840000" x="301" y="277.9">Title:</text>
<g font-size="2.1" fill="#840000">
<text x="301" y="273.7">File:</text>
<text x="301" y="271">Sheet:</text>
<text x="307.1" y="273.7">carrier.kicad_sch</text>
<text x="301" y="281.1">Size:</text>
<text x="307.6" y="281.1">A3</text>
<text x="323" y="281.1">Date:</text>
<text x="386" y="281.3">Rev:</text>
<text x="301" y="283.9">KiCad</text>
<text x="308.7" y="283.9">E.D.A.</text>
<text x="316.3" y="283.9">9.0.8</text>
<text x="386" y="283.9">Id:</text>
<text x="390.1" y="283.9">1/1</text>
</g>
<g font-size="1.8" fill="#840000">
<text x="35" y="11.9">1</text>
<text x="85" y="11.9">2</text>
<text x="135" y="11.9">3</text>
<text x="185" y="11.9">4</text>
<text x="235" y="11.9">5</text>
<text x="285" y="11.9">6</text>
<text x="335" y="11.9">7</text>
<text x="385" y="11.9">8</text>
<text x="10.3" y="35.9">A</text>
<text x="408.3" y="35.9">A</text>
<text x="278.6" y="41.6">SPK_P</text>
<text x="239.4" y="46.7">I2S_BCLK</text>
<text x="241" y="44.1">I2S_DIN</text>
<text x="278.6" y="46.7">SPK_N</text>
<text x="33.5" y="50.2">+5V</text>
<text x="238.4" y="49.2">I2S_LRCLK</text>
<text x="39.1" y="54.4" transform="rotate(-90 39.1 54.4)">SDA_3V3</text>
<text x="41.6" y="54.4" transform="rotate(-90 41.6 54.4)">SCL_3V3</text>
<text x="214.3" y="54.3">AMP_SD</text>
<text x="239.2" y="54.3">AMP_SD_R</text>
<text x="329.8" y="64.5">I2S_LRCLK</text>
<text x="330.9" y="61.9">I2S_BCLK</text>
<text x="374.9" y="64.5">SCL_3V3</text>
<text x="332.5" y="69.5">I2S_DIN</text>
<text x="374.8" y="67">SDA_3V3</text>
<text x="375.4" y="72.1">EXP_INT</text>
<text x="10.3" y="85.9">B</text>
<text x="408.2" y="85.9">B</text>
<text x="36.5" y="101.1" transform="rotate(-90 36.5 101.1)">SDA_3V3</text>
<text x="217.6" y="105.1">BTN_R_SW</text>
<text x="79.2" y="110.2">SDA_5V</text>
<text x="262.2" y="112.7">BTN_R_LEDK</text>
<text x="164" y="125.4">SDA_3V3</text>
<text x="164.1" y="122.9">SCL_3V3</text>
<text x="197.3" y="122.9">BTN_R_IN</text>
<text x="208.8" y="125.4">BTN_B_IN</text>
<text x="250.7" y="125.4">BTN_B_SW</text>
<text x="136.6" y="130.5">EXP_INT</text>
<text x="198.6" y="130.5">LED_B_G</text>
<text x="198.6" y="128">LED_R_G</text>
<text x="10.3" y="135.9">C</text>
<text x="79.2" y="133">SCL_5V</text>
<text x="198.6" y="133">BUZ_G</text>
<text x="198.6" y="135.6">AMP_SD</text>
<text x="262.2" y="133">BTN_B_LEDK</text>
<text x="408.2" y="135.9">C</text>
<text x="36.5" y="150.9" transform="rotate(-90 36.5 150.9)">SCL_3V3</text>
<text x="64" y="173.7">BTN_R_LEDK</text>
<text x="122.4" y="173.7">BTN_B_LEDK</text>
<text x="10.3" y="185.9">D</text>
<text x="408.2" y="185.9">D</text>
<text x="179.5" y="191.5">BUZ_K</text>
<text x="61.9" y="193.8" transform="rotate(-90 61.9 193.8)">LED_R_K</text>
<text x="120.3" y="193.8" transform="rotate(-90 120.3 193.8)">LED_B_K</text>
<text x="16.8" y="201.6">LED_R_G</text>
<text x="44.9" y="201.6">Q_LR_G</text>
<text x="75.2" y="201.6">LED_B_G</text>
<text x="103.3" y="201.6">Q_LB_G</text>
<text x="135.5" y="201.6">BUZ_G</text>
<text x="161.8" y="201.6">Q_BZ_G</text>
<text x="177.5" y="205.2" transform="rotate(-90 177.5 205.2)">2</text>
<text x="10.3" y="235.9">E</text>
<text x="408.3" y="235.9">E</text>
<text x="10.3" y="285.9">F</text>
<text x="35" y="286.9">1</text>
<text x="85" y="286.9">2</text>
<text x="135" y="286.9">3</text>
<text x="185" y="286.9">4</text>
<text x="235" y="286.9">5</text>
<text x="285" y="286.9">6</text>
<text x="335" y="286.9">7</text>
<text x="385" y="286.9">8</text>
<text x="408.3" y="285.9">F</text>
</g>
<g font-size="1.8" fill="#006464">
<text x="272.7" y="23.9">VBAT_SW</text>
<text x="285.4" y="23.9">VBAT_SW</text>
<text x="277.5" y="28.8">C_AMP1</text>
<text x="290.2" y="28.8">C_AMP2</text>
<text x="346.8" y="28.8">J2</text>
<text x="390" y="28.8">J3</text>
<text x="44.1" y="35.4">VBAT_SW</text>
<text x="260" y="35.4">VBAT_SW</text>
<text x="277.5" y="33.9">100uF</text>
<text x="284.5" y="33.9">6.3V</text>
<text x="290.2" y="33.9">100nF</text>
<text x="333" y="31.3">GND</text>
<text x="374.9" y="33.9">+3V3</text>
<text x="376.2" y="31.3">GND</text>
<text x="29.4" y="36.2">J_PWR1</text>
<text x="30.9" y="41.7">PWR</text>
<text x="54.4" y="36.4">J_HBAT1</text>
<text x="67" y="37.9">VBAT_SW</text>
<text x="79.7" y="37.9">VBAT_SW</text>
<text x="255.2" y="39">U3</text>
<text x="268" y="39">NS4168 GND</text>
<text x="287.5" y="38.8">GND</text>
<text x="302.8" y="39">SPK</text>
<text x="374.9" y="36.4">+3V3</text>
<text x="25.9" y="47.6">GND</text>
<text x="48.8" y="45.1">GND</text>
<text x="52.7" y="44">HELTEC_BAT</text>
<text x="71.8" y="42.8">C_BULK1</text>
<text x="71.8" y="47.9">47uF</text>
<text x="77.6" y="47.9">10V</text>
<text x="84.5" y="42.8">C_BULK2</text>
<text x="84.5" y="47.9">47uF</text>
<text x="90.3" y="47.9">10V</text>
<text x="255" y="44">SDATA</text>
<text x="255" y="46.6">BCLK</text>
<text x="265" y="45.5" transform="rotate(-90 265 45.5)">VDD</text>
<text x="269.4" y="46.6">VON</text>
<text x="269.4" y="44">VOP</text>
<text x="301.3" y="46.6">J_SPK1</text>
<text x="28.4" y="52.7">GND</text>
<text x="69.1" y="52.7">GND</text>
<text x="81.8" y="52.7">GND</text>
<text x="230.6" y="51.7">R_SD1</text>
<text x="255" y="49.1">LRCLK</text>
<text x="28.9" y="55.3">VBAT_SW</text>
<text x="232.5" y="56.7">1k</text>
<text x="255" y="54.2">CTRL</text>
<text x="265" y="59.9" transform="rotate(-90 265 59.9)">GND</text>
<text x="15.5" y="65.8">PWR_FLAG</text>
<text x="46.7" y="65.8">VBAT_SW</text>
<text x="71.6" y="65.8">+5V</text>
<text x="226.9" y="60.2" transform="rotate(-90 226.9 60.2)">10k</text>
<text x="229" y="62.8" transform="rotate(-90 229 62.8)">R_SDPD1</text>
<text x="224" y="69.2">GND</text>
<text x="262.1" y="68">GND</text>
<text x="25.9" y="73">GND</text>
<text x="38.4" y="73">PWR_FLAG</text>
<text x="61.2" y="73">PWR_FLAG</text>
<text x="343.3" y="77.1">Heltec_J2</text>
<text x="386.5" y="77.1">Heltec_J3</text>
<text x="363.1" y="78.5">+3V3</text>
<text x="241.2" y="90">+3V3</text>
<text x="353.3" y="85.7">PWR_FLAG</text>
<text x="43.1" y="98.9">+3V3</text>
<text x="55.8" y="98.9">+3V3</text>
<text x="72.9" y="98.9">+5V</text>
<text x="244.7" y="98.3" transform="rotate(-90 244.7 98.3)">10k</text>
<text x="246.7" y="100.3" transform="rotate(-90 246.7 100.3)">R_PUR1</text>
<text x="46.6" y="107.2" transform="rotate(-90 46.6 107.2)">4k7</text>
<text x="62.2" y="102.5">Q_SDA1</text>
<text x="62.2" y="105">BSS138</text>
<text x="89.1" y="107.5">+5V</text>
<text x="89.1" y="105">GND</text>
<text x="100.3" y="103.9">1</text>
<text x="100.7" y="102.5">J_LCD1</text>
<text x="165" y="105.2">+3V3</text>
<text x="209" y="102.5">R_SR1</text>
<text x="210.9" y="107.5">1k</text>
<text x="266.9" y="107.5">GND</text>
<text x="277.4" y="102.5">J_BTN_R1</text>
<text x="278.1" y="103.9">1</text>
<text x="48.6" y="109" transform="rotate(-90 48.6 109)">R_SDA3</text>
<text x="168.3" y="110.1">C_EXP1</text>
<text x="238.7" y="110.3">+3V3</text>
<text x="252.1" y="110.1">C_BR1</text>
<text x="266.9" y="110.1">+5V</text>
<text x="16.8" y="115.2">J_NFC1</text>
<text x="22.8" y="116.6">1</text>
<text x="31.2" y="117.7">GND</text>
<text x="102.3" y="115.2">LCD</text>
<text x="152.3" y="115.4">+3V3</text>
<text x="168.3" y="115.2">100nF</text>
<text x="178.3" y="118.2">U2</text>
<text x="182.8" y="114.1">+3V3</text>
<text x="188.7" y="118.2">TCA9534PWR</text>
<text x="242.2" y="118.7" transform="rotate(-90 242.2 118.7)">10k</text>
<text x="252.1" y="115.2">100nF</text>
<text x="278.9" y="115.2">BTN_R</text>
<text x="31.2" y="120.2">+3V3</text>
<text x="43.1" y="121.7">+3V3</text>
<text x="55.8" y="121.7">+3V3</text>
<text x="62.2" y="125.3">Q_SCL1</text>
<text x="72.9" y="121.7">+5V</text>
<text x="155.8" y="123.7" transform="rotate(-90 155.8 123.7)">10k</text>
<text x="157.8" y="125.2" transform="rotate(-90 157.8 125.2)">R_INT1</text>
<text x="165.6" y="120">GND</text>
<text x="178.3" y="122.8">SCL</text>
<text x="178.3" y="125.3">SDA</text>
<text x="186.3" y="123.7" transform="rotate(-90 186.3 123.7)">VDD</text>
<text x="189.8" y="122.8">P0</text>
<text x="189.8" y="125.3">P1</text>
<text x="225.5" y="122.8">R_SB1</text>
<text x="244.2" y="120.6" transform="rotate(-90 244.2 120.6)">R_PUB1</text>
<text x="249.4" y="120">GND</text>
<text x="277.4" y="122.8">J_BTN_B1</text>
<text x="278.1" y="124.2">1</text>
<text x="18.4" y="127.9">NFC</text>
<text x="46.6" y="130.1" transform="rotate(-90 46.6 130.1)">4k7</text>
<text x="48.6" y="131.8" transform="rotate(-90 48.6 131.8)">R_SCL3</text>
<text x="62.2" y="127.9">BSS138</text>
<text x="178.3" y="130.4">~{INT}</text>
<text x="189.8" y="127.9">P2</text>
<text x="189.8" y="130.4">P3</text>
<text x="227.4" y="127.8">1k</text>
<text x="249.6" y="130.4">C_BB1</text>
<text x="266.9" y="127.9">GND</text>
<text x="266.9" y="130.4">+5V</text>
<text x="17.7" y="135.7">+3V3</text>
<text x="178.3" y="135.5">A0</text>
<text x="189.8" y="132.9">P4</text>
<text x="189.8" y="135.5">P5</text>
<text x="249.6" y="135.5">100nF</text>
<text x="278.9" y="135.5">BTN_B</text>
<text x="21" y="140.6">C_NFC1</text>
<text x="178.3" y="138">A1</text>
<text x="178.3" y="140.6">A2</text>
<text x="186.3" y="141.7" transform="rotate(-90 186.3 141.7)">GND</text>
<text x="189.8" y="138">P6</text>
<text x="189.8" y="140.6">P7</text>
<text x="246.9" y="140.4">GND</text>
<text x="21" y="145.6">100uF</text>
<text x="28" y="145.6">6.3V</text>
<text x="170.7" y="144.2">GND</text>
<text x="183.4" y="149.2">GND</text>
<text x="18.3" y="150.5">GND</text>
<text x="214.5" y="173.6">H1</text>
<text x="224.7" y="173.6">H2</text>
<text x="234.8" y="173.6">H3</text>
<text x="245" y="173.6">H4</text>
<text x="175.8" y="176.3">+5V</text>
<text x="214.5" y="175.5">M3</text>
<text x="224.6" y="175.5">M3</text>
<text x="234.8" y="175.5">M3</text>
<text x="244.9" y="175.5">M3</text>
<text x="59.8" y="182.6" transform="rotate(-90 59.8 182.6)">R_LLR1</text>
<text x="61.8" y="180.4" transform="rotate(-90 61.8 180.4)">0R</text>
<text x="118.2" y="182.6" transform="rotate(-90 118.2 182.6)">R_LLB1</text>
<text x="120.2" y="180.4" transform="rotate(-90 120.2 180.4)">0R</text>
<text x="185.9" y="185.2">+5V</text>
<text x="176.1" y="187.4" transform="rotate(-90 176.1 187.4)">1N4148W</text>
<text x="181.2" y="186.3" transform="rotate(-90 181.2 186.3)">D_FLY1</text>
<text x="191.7" y="187.7">1</text>
<text x="192" y="186.3">J_BUZ1</text>
<text x="193.6" y="193.9">BUZ</text>
<text x="32" y="199">R_GLR1</text>
<text x="63.5" y="199.6">Q_LR1</text>
<text x="63.5" y="201.5">BSS138</text>
<text x="90.4" y="199">R_GLB1</text>
<text x="121.9" y="199.6">Q_LB1</text>
<text x="121.9" y="201.5">BSS138</text>
<text x="148.7" y="199">R_GBZ1</text>
<text x="180.3" y="199.6">Q_BZ1</text>
<text x="180.3" y="201.5">BSS138</text>
<text x="34.3" y="204">1k</text>
<text x="92.8" y="204">1k</text>
<text x="151.2" y="204">1k</text>
<text x="44" y="210.1" transform="rotate(-90 44 210.1)">10k</text>
<text x="46.1" y="212.5" transform="rotate(-90 46.1 212.5)">R_PDLR1</text>
<text x="58.9" y="210.2">GND</text>
<text x="102.5" y="210.1" transform="rotate(-90 102.5 210.1)">10k</text>
<text x="104.5" y="212.5" transform="rotate(-90 104.5 212.5)">R_PDLB1</text>
<text x="117.3" y="210.2">GND</text>
<text x="160.9" y="210.1" transform="rotate(-90 160.9 210.1)">10k</text>
<text x="162.9" y="212.6" transform="rotate(-90 162.9 212.6)">R_PDBZ1</text>
<text x="175.8" y="210.2">GND</text>
<text x="41.1" y="219.1">GND</text>
<text x="99.6" y="219.1">GND</text>
<text x="158" y="219.1">GND</text>
</g>
<g font-size="1.8" fill="#a90000">
<text x="344.1" y="30.2">1</text>
<text x="344.1" y="32.8">2</text>
<text x="344.1" y="35.3">3</text>
<text x="387.3" y="30.2">1</text>
<text x="387.3" y="32.8">2</text>
<text x="387.3" y="35.3">3</text>
<text x="27.7" y="42" transform="rotate(-90 27.7 42)">1</text>
<text x="30.2" y="42" transform="rotate(-90 30.2 42)">2</text>
<text x="32.8" y="42" transform="rotate(-90 32.8 42)">3</text>
<text x="35.3" y="42" transform="rotate(-90 35.3 42)">4</text>
<text x="37.8" y="42" transform="rotate(-90 37.8 42)">5</text>
<text x="40.4" y="42" transform="rotate(-90 40.4 42)">6</text>
<text x="54.5" y="37.8">1</text>
<text x="54.5" y="40.4">2</text>
<text x="263.9" y="40.1" transform="rotate(-90 263.9 40.1)">6</text>
<text x="300.9" y="40.4">2</text>
<text x="344.1" y="37.8">4</text>
<text x="344.1" y="40.4">5</text>
<text x="387.3" y="37.8">4</text>
<text x="387.3" y="40.4">5</text>
<text x="252" y="42.9">4</text>
<text x="252" y="45.5">3</text>
<text x="274.9" y="42.9">8</text>
<text x="274.9" y="45.5">5</text>
<text x="300.9" y="42.9">1</text>
<text x="344.1" y="42.9">6</text>
<text x="344.1" y="45.5">7</text>
<text x="387.3" y="42.9">6</text>
<text x="387.3" y="45.5">7</text>
<text x="252" y="48">2</text>
<text x="252" y="53.1">1</text>
<text x="343.5" y="53.1">10</text>
<text x="344.1" y="48">8</text>
<text x="344.1" y="50.5">9</text>
<text x="386.7" y="53.1">10</text>
<text x="387.3" y="48">8</text>
<text x="387.3" y="50.5">9</text>
<text x="343.5" y="55.6">11</text>
<text x="343.5" y="58.2">12</text>
<text x="386.7" y="55.6">11</text>
<text x="386.7" y="58.2">12</text>
<text x="263.9" y="62.9" transform="rotate(-90 263.9 62.9)">7</text>
<text x="343.5" y="60.7">13</text>
<text x="343.5" y="63.2">14</text>
<text x="343.5" y="65.8">15</text>
<text x="386.7" y="60.7">13</text>
<text x="386.7" y="63.2">14</text>
<text x="386.7" y="65.8">15</text>
<text x="343.5" y="68.3">16</text>
<text x="343.5" y="70.9">17</text>
<text x="386.7" y="68.3">16</text>
<text x="386.7" y="70.9">17</text>
<text x="343.5" y="73.4">18</text>
<text x="386.7" y="73.4">18</text>
<text x="58.2" y="103.6" transform="rotate(-90 58.2 103.6)">1</text>
<text x="100.3" y="106.4">2</text>
<text x="278.1" y="106.4">2</text>
<text x="53.9" y="109">2</text>
<text x="61.5" y="109">3</text>
<text x="100.3" y="109">3</text>
<text x="100.3" y="111.5">4</text>
<text x="278.1" y="109">3</text>
<text x="278.1" y="111.5">4</text>
<text x="22.8" y="119.1">2</text>
<text x="185.2" y="119.4" transform="rotate(-90 185.2 119.4)">16</text>
<text x="22.8" y="121.7">3</text>
<text x="22.8" y="124.2">4</text>
<text x="175.2" y="121.7">14</text>
<text x="175.2" y="124.2">15</text>
<text x="193.6" y="121.7">4</text>
<text x="193.6" y="124.2">5</text>
<text x="53.9" y="131.8">2</text>
<text x="58.2" y="126.4" transform="rotate(-90 58.2 126.4)">1</text>
<text x="61.5" y="131.8">3</text>
<text x="175.2" y="129.3">13</text>
<text x="193.6" y="126.7">6</text>
<text x="193.6" y="129.3">7</text>
<text x="193.6" y="131.8">9</text>
<text x="278.1" y="126.7">2</text>
<text x="278.1" y="129.3">3</text>
<text x="278.1" y="131.8">4</text>
<text x="175.8" y="134.4">1</text>
<text x="175.8" y="136.9">2</text>
<text x="193" y="134.4">10</text>
<text x="193" y="136.9">11</text>
<text x="175.8" y="139.4">3</text>
<text x="193" y="139.4">12</text>
<text x="185.2" y="144.2" transform="rotate(-90 185.2 144.2)">8</text>
<text x="191.7" y="190.2">2</text>
<text x="60.7" y="197.6" transform="rotate(-90 60.7 197.6)">3</text>
<text x="119.1" y="197.6" transform="rotate(-90 119.1 197.6)">3</text>
<text x="177.5" y="197.6" transform="rotate(-90 177.5 197.6)">3</text>
<text x="53.9" y="200.4">1</text>
<text x="112.3" y="200.4">1</text>
<text x="170.7" y="200.4">1</text>
<text x="60.7" y="205.2" transform="rotate(-90 60.7 205.2)">2</text>
<text x="119.1" y="205.2" transform="rotate(-90 119.1 205.2)">2</text>
</g>
<g font-size="1.8" fill="#939391">
<text x="75.8" y="107.2" transform="rotate(-90 75.8 107.2)">4k7</text>
<text x="77.8" y="109" transform="rotate(-90 77.8 109)">R_SDA5</text>
<text x="75.8" y="130.1" transform="rotate(-90 75.8 130.1)">4k7</text>
<text x="77.8" y="131.8" transform="rotate(-90 77.8 131.8)">R_SCL5</text>
</g>
</svg>
